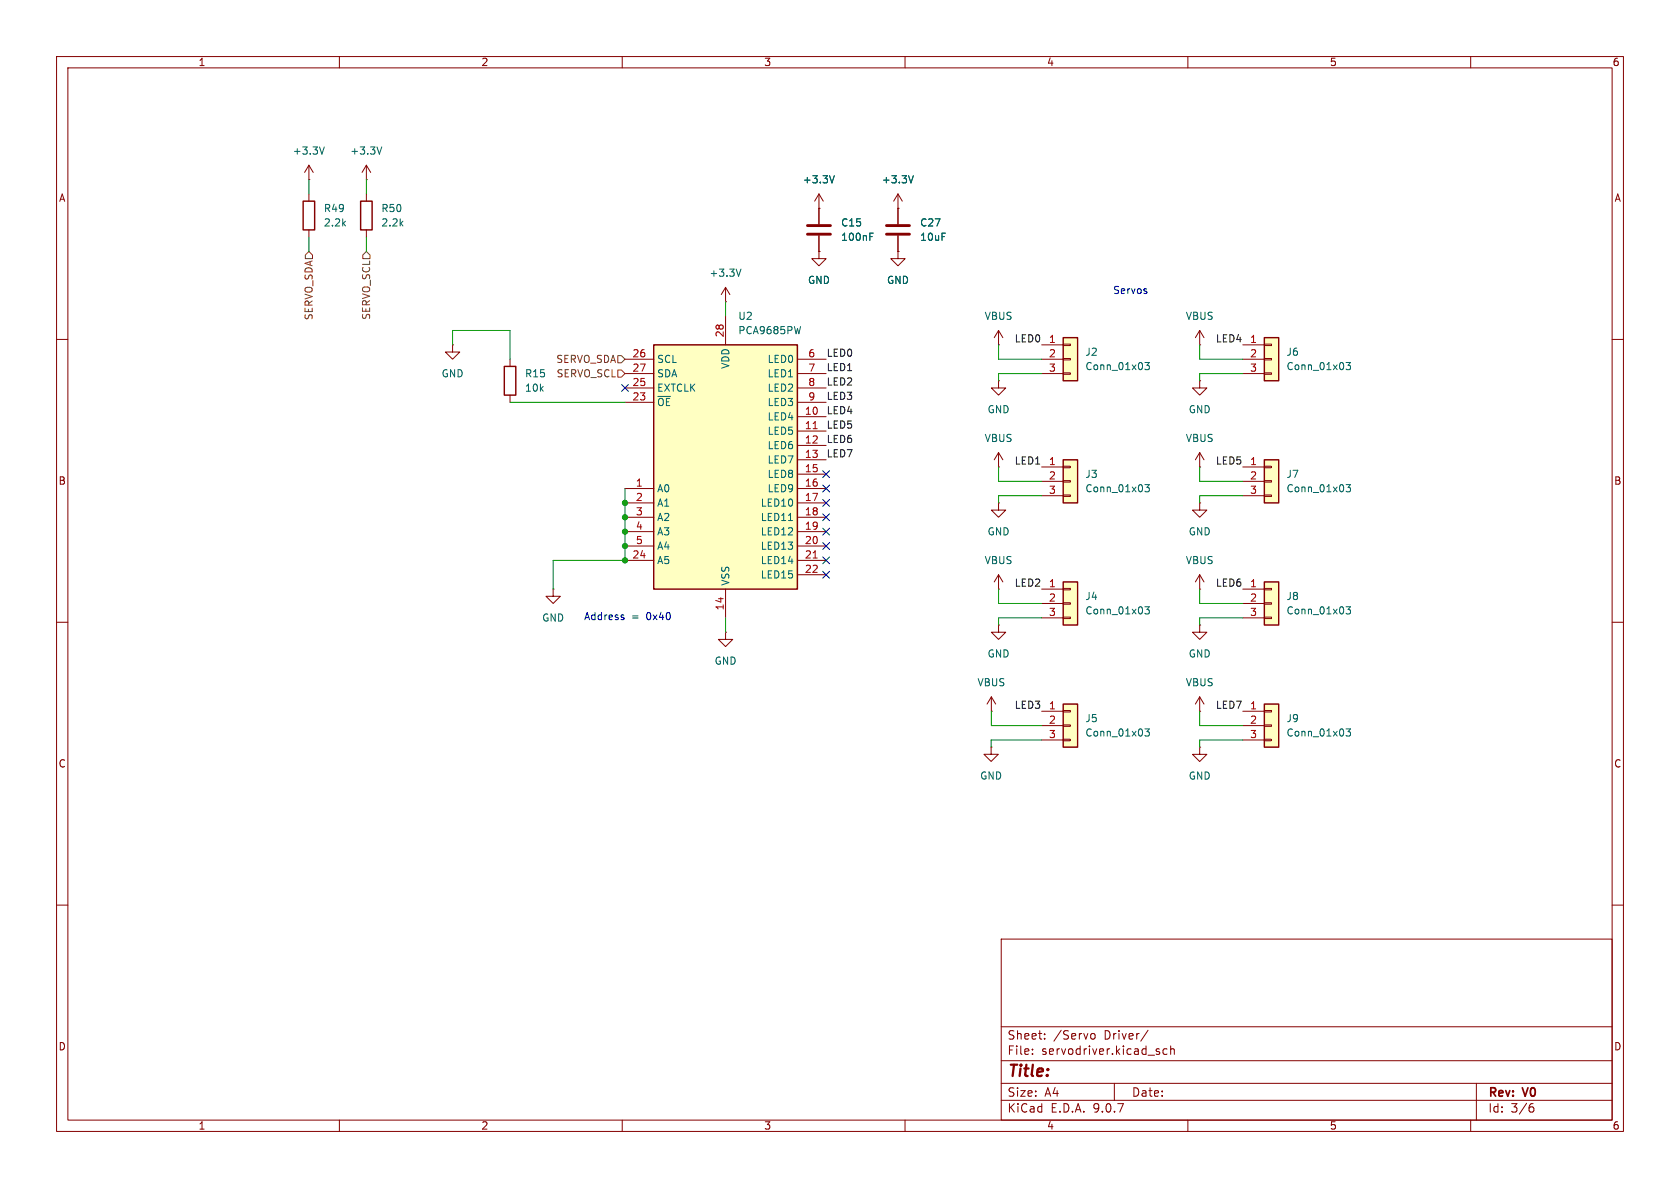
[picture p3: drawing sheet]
<svg xmlns="http://www.w3.org/2000/svg" width="297mm" height="210mm" viewBox="0 0 297 210" stroke-linecap="round" stroke-linejoin="round" font-family="sans-serif">
<g fill="none" stroke="#840000" stroke-width=".18">
<path d="M10 10h277v190h-277zM12 12h273v186h-273zM60 10v2M110 10v2M160 10v2M210 10v2M260 10v2M54.6 31.8h.1M54.6 29.2l-.8 1.3M54.6 29.2l.8 1.3M54.6 29.2v2.6M54.6 34.3v1.3"/>
<path d="M64.8 31.8h.1M64.8 29.2l-.8 1.3M64.8 29.2l.7 1.3M64.8 29.2v2.6M64.8 34.3v1.3M144.8 36.8h.1M144.8 34.3l-.8 1.3M144.8 34.3l.7 1.3M144.8 34.3v2.5M54.6 40.6v1.3M64.8 40.6v1.3M158.7 44.5v1.2h1.3l-1.3 1.3-1.2-1.3h1.2"/>
<path d="M158.7 44.5h.1M10 60h2M176.5 67.3v1.3h1.3l-1.3 1.3-1.2-1.3h1.2M176.5 67.3h.1M285 60h2M176.5 88.9v1.3h1.3l-1.3 1.2-1.2-1.2h1.2M176.5 88.9h.1M10 110h2M97.8 104.1v1.3h1.3l-1.3 1.3-1.3-1.3h1.3M97.8 104.1h.1M176.5 110.5v1.3h1.3l-1.3 1.2-1.2-1.2h1.2M176.5 110.5h.1"/>
<path d="M176.5 104.1h.1M176.5 101.6l-.7 1.3M176.5 101.6l.8 1.3M176.5 101.6v2.5M285 110h2M175.3 125.7h.1M175.3 123.2l-.8 1.3M175.3 123.2l.7 1.3M175.3 123.2v2.5M10 160h2M177 166h108v32h-108zM285 160h2"/>
<path d="M60 198v2M110 198v2M160 198v2M177 194.5h108M177 191.5h108M177 187.5h108M177 181.5h108M182.5 186.3v.1M182.5 185.5v.1M184.7 183.6v.1M184.7 182.8v.1M192.9 182.8l.4-.1 .3 .3v.4l-.1 .2-.4 .1-.2-.1"/>
<path d="M197 191.5v3M203 182.1l-1.3 2M204.8 185.9l.2 .2-.2 .3M204.8 185.4l.2 .1M206.3 185.5l-.4-.1-.3 .3v.4l.1 .2h.6M207 185.5l.2-.1 .3 .1 .1 .9M207 184.9v1.5M210 198v2M260 198v2M261 191.5v6.5M270.6 195.7h.4l.2 .3-.1 .5-.5 .1M271 195.1l-.4 .1"/>
</g>
<path d="M57.3 26l-.4 1.2M67.5 26l-.4 1.2M147.5 31.1l-.4 1.2" fill="none" stroke="#006464" stroke-width=".18"/>
<path d="M53.6 35.6h2v5h-2zM63.8 35.6h2v5h-2z" fill="none" stroke="#840000" stroke-width=".25"/>
<path d="M188 59.7h2.5v7.6h-2.5z" fill="#ffffc2"/>
<path d="M188 59.7h2.5v7.6h-2.5z" fill="none" stroke="#840000" stroke-width=".25"/>
<g fill="none" stroke="#840000" stroke-width=".18">
<path d="M176.5 58.4l-.7 1.3M176.5 58.4l.8 1.3M176.5 58.4v2.6M176.5 61h.1M184.1 61h3.9M184.1 63.5h3.9M184.1 66h3.9M188 60.8h1.2v.3h-1.2zM188 63.4h1.2v.2h-1.2zM188 65.9h1.2v.3h-1.2zM176.5 82.6h.1M176.5 80v2.6"/>
<path d="M176.5 80l-.7 1.3M176.5 80l.8 1.3M212.1 110.5v1.3h1.3l-1.3 1.2-1.3-1.2h1.3M212.1 110.5h.1M175.2 132.1v1.2h1.3l-1.3 1.3-1.3-1.3h1.3M175.2 132.1h.1M212.1 125.7h.1M212.1 132.1v1.3h1.3l-1.3 1.2-1.3-1.2h1.3M212.1 132.1h.1M212.1 123.2l-.8 1.3M212.1 123.2l.8 1.3M212.1 123.2v2.5"/>
</g>
<path d="M202.4 64.1h.8l-.4 .5 .3 .1v.5l-.2 .1-.5-.1" fill="none" stroke="#006464" stroke-width=".18"/>
<path d="M188 124.5h2.5v7.6h-2.5z" fill="#ffffc2"/>
<path d="M188 124.5h2.5v7.6h-2.5z" fill="none" stroke="#840000" stroke-width=".25"/>
<path d="M184.1 125.7h3.9M184.1 128.3h3.9M184.1 130.8h3.9M188 125.6h1.2v.3h-1.2zM188 128.1h1.2v.3h-1.2zM188 130.7h1.2v.2h-1.2z" fill="none" stroke="#840000" stroke-width=".18"/>
<path d="M202.4 128.8h.8l-.4 .5 .3 .2v.5l-.2 .1-.5-.1" fill="none" stroke="#006464" stroke-width=".18"/>
<path d="M223.5 102.9h2.6v7.6h-2.6z" fill="#ffffc2"/>
<path d="M223.5 102.9h2.6v7.6h-2.6z" fill="none" stroke="#840000" stroke-width=".25"/>
<path d="M219.7 104.1h3.8M219.7 106.7h3.8M219.7 109.2h3.8M223.5 104h1.3v.3h-1.3zM223.5 106.6h1.3v.2h-1.3zM223.5 109.1h1.3v.2h-1.3z" fill="none" stroke="#840000" stroke-width=".18"/>
<path d="M238 107.3h.7l-.4 .4 .4 .2v.5l-.2 .1-.5-.1" fill="none" stroke="#006464" stroke-width=".18"/>
<path d="M223.5 124.5h2.6v7.6h-2.6z" fill="#ffffc2"/>
<path d="M223.5 124.5h2.6v7.6h-2.6z" fill="none" stroke="#840000" stroke-width=".25"/>
<path d="M219.7 125.7h3.8M219.7 128.3h3.8M219.7 130.8h3.8M223.5 125.6h1.3v.3h-1.3zM223.5 128.1h1.3v.3h-1.3zM223.5 130.7h1.3v.2h-1.3z" fill="none" stroke="#840000" stroke-width=".18"/>
<path d="M238 128.8h.7l-.4 .5 .4 .2v.5l-.2 .1-.5-.1" fill="none" stroke="#006464" stroke-width=".18"/>
<path d="M188 102.9h2.5v7.6h-2.5z" fill="#ffffc2"/>
<path d="M89.2 64.8h2v5.1h-2zM188 102.9h2.5v7.6h-2.5z" fill="none" stroke="#840000" stroke-width=".25"/>
<g fill="none" stroke="#840000" stroke-width=".18">
<path d="M128.3 53.3h.1M128.3 50.8l-.8 1.3M128.3 50.8l.7 1.3M128.3 50.8v2.5M90.2 63.5v1.3M90.2 69.9v1.2M212.1 88.9v1.3h1.3l-1.3 1.2-1.3-1.2h1.3M212.1 88.9h.1M184.1 104.1h3.9M184.1 106.7h3.9M184.1 109.2h3.9M188 104h1.2v.3h-1.2z"/>
<path d="M188 106.6h1.2v.2h-1.2zM188 109.1h1.2v.2h-1.2z"/>
</g>
<path d="M131 47.6l-.4 1.2M202.4 107.3h.8l-.4 .4 .3 .2v.5l-.2 .1-.5-.1" fill="none" stroke="#006464" stroke-width=".18"/>
<path d="M223.5 59.7h2.6v7.6h-2.6z" fill="#ffffc2"/>
<path d="M223.5 59.7h2.6v7.6h-2.6z" fill="none" stroke="#840000" stroke-width=".25"/>
<path d="M80 61v1.2h1.3l-1.3 1.3-1.3-1.3h1.3M80 61h.1M219.7 61h3.8M219.7 63.5h3.8M219.7 66h3.8M223.5 60.8h1.3v.3h-1.3zM223.5 63.4h1.3v.2h-1.3zM223.5 65.9h1.3v.3h-1.3zM212.1 104.1h.1M212.1 101.6l-.8 1.3M212.1 101.6l.8 1.3M212.1 101.6v2.5" fill="none" stroke="#840000" stroke-width=".18"/>
<path d="M238 64.1h.7l-.4 .5 .4 .1v.5l-.2 .1-.5-.1" fill="none" stroke="#006464" stroke-width=".18"/>
<path d="M188 81.3h2.5v7.6h-2.5z" fill="#ffffc2"/>
<path d="M188 81.3h2.5v7.6h-2.5z" fill="none" stroke="#840000" stroke-width=".25"/>
<g fill="none" stroke="#840000" stroke-width=".18">
<path d="M144.8 36.8v2.8M158.7 36.8h.1M158.7 34.3l-.7 1.3M158.7 34.3l.8 1.3M158.7 34.3v2.5M144.8 41.7v2.8M212.1 67.3v1.3h1.3l-1.3 1.3-1.3-1.3h1.3M212.1 67.3h.1M184.1 82.6h3.9M184.1 85.1h3.9M184.1 87.6h3.9M188 82.4h1.2v.3h-1.2z"/>
<path d="M188 85h1.2v.2h-1.2zM188 87.5h1.2v.3h-1.2z"/>
</g>
<path d="M161.5 31.1l-.5 1.2M153.8 41.8h.4M153.8 41.2h.6M202.4 85.7h.8l-.4 .5 .3 .1v.5l-.2 .1-.5-.1" fill="none" stroke="#006464" stroke-width=".18"/>
<path d="M142.7 39.9h4.1M142.7 41.4h4.1" fill="none" stroke="#840000" stroke-width=".51"/>
<path d="M223.5 81.3h2.6v7.6h-2.6z" fill="#ffffc2"/>
<path d="M223.5 81.3h2.6v7.6h-2.6z" fill="none" stroke="#840000" stroke-width=".25"/>
<g fill="none" stroke="#840000" stroke-width=".18">
<path d="M158.7 36.8v2.8M144.8 44.5v1.2h1.2l-1.2 1.3-1.3-1.3h1.3M144.8 44.5h.1M158.7 41.7v2.8M212.1 58.4v2.6M212.1 58.4l-.8 1.3M212.1 58.4l.8 1.3M212.1 61h.1M212.1 82.6h.1M212.1 80l-.8 1.3M212.1 80l.8 1.3M212.1 80v2.6"/>
<path d="M219.7 82.6h3.8M219.7 85.1h3.8M219.7 87.6h3.8M223.5 82.4h1.3v.3h-1.3zM223.5 85h1.3v.2h-1.3zM223.5 87.5h1.3v.3h-1.3zM128.3 111.8v1.2h1.2l-1.2 1.3-1.3-1.3h1.3M128.3 111.8h.1"/>
</g>
<path d="M238 85.7h.7l-.4 .5 .4 .1v.5l-.2 .1-.5-.1" fill="none" stroke="#006464" stroke-width=".18"/>
<path d="M156.7 39.9h4.1M156.7 41.4h4.1" fill="none" stroke="#840000" stroke-width=".51"/>
<path d="M115.6 61h25.4v43.1h-25.4z" fill="#ffffc2"/>
<path d="M115.6 61h25.4v43.1h-25.4z" fill="none" stroke="#840000" stroke-width=".25"/>
<g fill="none" stroke="#840000" stroke-width=".18">
<path d="M144.8 36.8h.1M144.8 36.8v2.8M158.7 36.8h.1M158.7 36.8v2.8M128.3 55.9v5.1M144.8 44.5h.1M144.8 41.7v2.8M158.7 44.5h.1M158.7 41.7v2.8M110.5 63.5h5.1M110.5 66h5.1M110.5 68.6h5.1"/>
<path d="M110.5 71.1h5.1M141 63.5h5M141 66h5M141 68.6h5M141 71.1h5M141 73.7h5M141 76.2h5M141 78.7h5M110.5 86.4h5.1M110.5 88.9h5.1M110.5 91.4h5.1M110.5 94h5.1"/>
<path d="M110.5 96.5h5.1M110.5 99.1h5.1M141 86.4h5M141 88.9h5M141 91.4h5M141 94h5M141 96.5h5M141 99.1h5M141 81.3h5M141 83.8h5M128.3 104.1v5.1M141 101.6h5"/>
</g>
<path d="M143.8 75.8h.7M143.8 98.6h.7" fill="none" stroke="#a90000" stroke-width=".18"/>
<path d="M147.5 31.1l-.4 1.2M161.5 31.1l-.5 1.2M141.5 57.7l-.3 1.3M153.8 41.8h.4M153.8 41.2h.6M139.4 92h.7" fill="none" stroke="#006464" stroke-width=".18"/>
<path d="M54 45.1l.6-.6 .6 .6v.6h-1.2zM64.1 45.1l.7-.6 .6 .6v.6h-1.3zM109.2 65.4h.7l.6 .6-.6 .7h-.7zM109.2 62.9h.7l.6 .6-.6 .6h-.7z" fill="none" stroke="#725600" stroke-width=".18"/>
<g fill="none" stroke="#009600" stroke-width=".18">
<path d="M54.6 31.8v2.5M64.8 31.8v2.5M54.6 41.9v2.6M64.8 41.9v2.6M128.3 53.3v2.6M80 61v-2.6h10.2v5.1M90.2 71.1h20.3M176.5 61v2.5h7.6M184.1 66h-7.6v1.3M212.1 61v2.5h7.6M219.7 66h-7.6v1.3M110.5 86.4v12.7h-12.7v5"/>
<path d="M176.5 82.6v2.5h7.6M184.1 87.6h-7.6v1.3M212.1 82.6v2.5h7.6M219.7 87.6h-7.6v1.3M128.3 109.2v2.6M176.5 104.1v2.6h7.6M184.1 109.2h-7.6v1.3M212.1 104.1v2.6h7.6M219.7 109.2h-7.6v1.3M175.3 125.7v2.6h8.8M184.1 130.8h-8.9v1.3M212.1 125.7v2.6h7.6"/>
<path d="M219.7 130.8h-7.6v1.3"/>
</g>
<g fill="none" stroke="#000084" stroke-width=".18">
<path d="M109.9 68l1.2 1.2M111.1 68l-1.2 1.2M145.4 90.8l1.3 1.2M145.4 98.5l1.3 1.2M145.4 85.8l1.3 1.2M145.4 93.4l1.3 1.2M145.4 95.9l1.3 1.2M145.4 83.2l1.3 1.2M145.4 88.3l1.3 1.2M146.7 90.8l-1.3 1.2M146.7 98.5l-1.3 1.2M146.7 85.8l-1.3 1.2"/>
<path d="M146.7 93.4l-1.3 1.2M146.7 95.9l-1.3 1.2M146.7 83.2l-1.3 1.2M146.7 88.3l-1.3 1.2M145.4 101l1.3 1.2M146.7 101l-1.3 1.2"/>
</g>
<path d="M202.7 51.5v.3M110.2 109.1l.1 .2-.1 .2M110.2 108.7l.1 .1" fill="none" stroke="#0000c2" stroke-width=".18"/>
<g fill="#009600" stroke="#009600" stroke-width=".18">
<circle cx="110.5" cy="99.1" r=".46"/>
<circle cx="110.5" cy="91.4" r=".46"/>
<circle cx="110.5" cy="88.9" r=".46"/>
<circle cx="110.5" cy="94" r=".46"/>
<circle cx="110.5" cy="96.5" r=".46"/>
</g>
<text font-size="2.8" fill="#840000" x="178" y="190.9">Title:</text>
<g font-size="2.1" fill="#840000">
<text x="178" y="184">Sheet:</text>
<text x="186.2" y="184">/Servo</text>
<text x="195.2" y="184">Driver/</text>
<text x="178" y="186.7">File:</text>
<text x="184.1" y="186.7">servodriver.kicad_sch</text>
<text x="178" y="196.9">KiCad</text>
<text x="178" y="194.1">Size:</text>
<text x="184.7" y="194.1">A4</text>
<text x="185.7" y="196.9">E.D.A.</text>
<text x="193.3" y="196.9">9.0.7</text>
<text x="200" y="194.1">Date:</text>
<text x="263" y="194.3">Rev:</text>
<text x="263" y="196.9">Id:</text>
<text x="267.1" y="196.9">3/6</text>
<text x="269.4" y="194.3">V0</text>
</g>
<g font-size="1.8" fill="#840000">
<text x="35" y="11.9">1</text>
<text x="85" y="11.9">2</text>
<text x="135" y="11.9">3</text>
<text x="185" y="11.9">4</text>
<text x="235" y="11.9">5</text>
<text x="285" y="11.9">6</text>
<text x="10.3" y="35.9">A</text>
<text x="285.3" y="35.9">A</text>
<text x="10.3" y="85.9">B</text>
<text x="285.3" y="85.9">B</text>
<text x="10.3" y="135.9">C</text>
<text x="285.3" y="135.9">C</text>
<text x="10.3" y="185.9">D</text>
<text x="285.3" y="185.9">D</text>
<text x="35" y="199.9">1</text>
<text x="85" y="199.9">2</text>
<text x="135" y="199.9">3</text>
<text x="185" y="199.9">4</text>
<text x="235" y="199.9">5</text>
<text x="285" y="199.9">6</text>
</g>
<g font-size="1.8" fill="#006464">
<text x="51.7" y="27.5">+3.3V</text>
<text x="61.8" y="27.5">+3.3V</text>
<text x="141.8" y="32.6">+3.3V</text>
<text x="155.8" y="32.6">+3.3V</text>
<text x="57.2" y="40.2">2.2k</text>
<text x="57.2" y="37.7">R49</text>
<text x="67.3" y="40.2">2.2k</text>
<text x="67.3" y="37.7">R50</text>
<text x="148.6" y="40.2">C15</text>
<text x="162.6" y="40.2">C27</text>
<text x="148.6" y="42.8">100nF</text>
<text x="162.6" y="42.8">10uF</text>
<text x="125.3" y="49.1">+3.3V</text>
<text x="142.7" y="50.4">GND</text>
<text x="156.7" y="50.4">GND</text>
<text x="130.4" y="56.7">U2</text>
<text x="130.4" y="59.3">PCA9685PW</text>
<text x="174" y="56.7">VBUS</text>
<text x="209.5" y="56.7">VBUS</text>
<text x="116.1" y="64.4">SCL</text>
<text x="129.1" y="65.3" transform="rotate(-90 129.1 65.3)">VDD</text>
<text x="135.6" y="64.4">LED0</text>
<text x="191.8" y="63.1">J2</text>
<text x="191.8" y="65.6">Conn_01x03</text>
<text x="227.3" y="63.1">J6</text>
<text x="227.3" y="65.6">Conn_01x03</text>
<text x="78" y="66.9">GND</text>
<text x="92.7" y="69.4">10k</text>
<text x="92.7" y="66.9">R15</text>
<text x="116.1" y="66.9">SDA</text>
<text x="116.1" y="69.4">EXTCLK</text>
<text x="116.1" y="72">~{OE}</text>
<text x="135.6" y="66.9">LED1</text>
<text x="135.6" y="69.4">LED2</text>
<text x="135.6" y="72">LED3</text>
<text x="135.6" y="74.5">LED4</text>
<text x="135.6" y="77.1">LED5</text>
<text x="174.5" y="73.3">GND</text>
<text x="210.1" y="73.3">GND</text>
<text x="135.6" y="79.6">LED6</text>
<text x="135.6" y="82.1">LED7</text>
<text x="174" y="78.3">VBUS</text>
<text x="209.5" y="78.3">VBUS</text>
<text x="116.1" y="87.2">A0</text>
<text x="116.1" y="89.8">A1</text>
<text x="134.4" y="89.8">LED10</text>
<text x="135.6" y="84.7">LED8</text>
<text x="135.6" y="87.2">LED9</text>
<text x="191.8" y="84.7">J3</text>
<text x="191.8" y="87.2">Conn_01x03</text>
<text x="227.3" y="84.7">J7</text>
<text x="227.3" y="87.2">Conn_01x03</text>
<text x="116.1" y="92.3">A2</text>
<text x="116.1" y="94.8">A3</text>
<text x="134.4" y="92.3">LED11</text>
<text x="134.4" y="94.8">LED12</text>
<text x="174.5" y="94.8">GND</text>
<text x="210.1" y="94.8">GND</text>
<text x="116.1" y="97.4">A4</text>
<text x="116.1" y="99.9">A5</text>
<text x="134.4" y="97.4">LED13</text>
<text x="134.4" y="99.9">LED14</text>
<text x="174" y="99.9">VBUS</text>
<text x="209.5" y="99.9">VBUS</text>
<text x="129.1" y="103.6" transform="rotate(-90 129.1 103.6)">VSS</text>
<text x="134.4" y="102.5">LED15</text>
<text x="191.8" y="106.3">J4</text>
<text x="227.3" y="106.3">J8</text>
<text x="95.8" y="110.1">GND</text>
<text x="191.8" y="108.8">Conn_01x03</text>
<text x="227.3" y="108.8">Conn_01x03</text>
<text x="126.2" y="117.7">GND</text>
<text x="174.5" y="116.4">GND</text>
<text x="210.1" y="116.4">GND</text>
<text x="172.7" y="121.5">VBUS</text>
<text x="209.5" y="121.5">VBUS</text>
<text x="191.8" y="127.9">J5</text>
<text x="191.8" y="130.4">Conn_01x03</text>
<text x="227.3" y="127.9">J9</text>
<text x="227.3" y="130.4">Conn_01x03</text>
<text x="173.2" y="138">GND</text>
<text x="210.1" y="138">GND</text>
</g>
<g font-size="1.8" fill="#0000c2">
<text x="196.7" y="52.2">Servos</text>
<text x="103.2" y="109.8">Address</text>
<text x="111.6" y="109.8">=</text>
<text x="114.4" y="109.8">0x40</text>
</g>
<g font-size="1.8" fill="#725600">
<text x="55.5" y="56.7" transform="rotate(-90 55.5 56.7)">SERVO_SDA</text>
<text x="65.6" y="56.6" transform="rotate(-90 65.6 56.6)">SERVO_SCL</text>
<text x="98.2" y="64.4">SERVO_SDA</text>
<text x="98.3" y="66.9">SERVO_SCL</text>
</g>
<g font-size="1.8" fill="#a90000">
<text x="128" y="59.7" transform="rotate(-90 128 59.7)">28</text>
<text x="111.7" y="63.2">26</text>
<text x="111.7" y="65.8">27</text>
<text x="142.8" y="63.2">6</text>
<text x="142.8" y="65.8">7</text>
<text x="185.3" y="60.7">1</text>
<text x="185.3" y="63.2">2</text>
<text x="185.3" y="65.8">3</text>
<text x="220.9" y="60.7">1</text>
<text x="220.9" y="63.2">2</text>
<text x="220.9" y="65.8">3</text>
<text x="111.7" y="68.3">25</text>
<text x="111.7" y="70.9">23</text>
<text x="142.8" y="68.3">8</text>
<text x="142.8" y="70.9">9</text>
<text x="142.2" y="73.4">10</text>
<text x="142.2" y="75.9">11</text>
<text x="142.2" y="78.5">12</text>
<text x="142.2" y="81">13</text>
<text x="142.2" y="83.6">15</text>
<text x="185.3" y="82.3">1</text>
<text x="220.9" y="82.3">1</text>
<text x="112.3" y="86.1">1</text>
<text x="112.3" y="88.6">2</text>
<text x="142.2" y="86.1">16</text>
<text x="142.2" y="88.6">17</text>
<text x="185.3" y="84.8">2</text>
<text x="185.3" y="87.4">3</text>
<text x="220.9" y="84.8">2</text>
<text x="220.9" y="87.4">3</text>
<text x="112.3" y="91.2">3</text>
<text x="112.3" y="93.7">4</text>
<text x="142.2" y="91.2">18</text>
<text x="142.2" y="93.7">19</text>
<text x="111.7" y="98.8">24</text>
<text x="112.3" y="96.3">5</text>
<text x="142.2" y="96.3">20</text>
<text x="142.2" y="98.8">21</text>
<text x="142.2" y="101.3">22</text>
<text x="128" y="108" transform="rotate(-90 128 108)">14</text>
<text x="185.3" y="103.9">1</text>
<text x="185.3" y="106.4">2</text>
<text x="220.9" y="103.9">1</text>
<text x="220.9" y="106.4">2</text>
<text x="185.3" y="109">3</text>
<text x="220.9" y="109">3</text>
<text x="185.3" y="125.5">1</text>
<text x="220.9" y="125.5">1</text>
<text x="185.3" y="128">2</text>
<text x="185.3" y="130.6">3</text>
<text x="220.9" y="128">2</text>
<text x="220.9" y="130.6">3</text>
</g>
<g font-size="1.8" fill="#0f0f0f">
<text x="146" y="65.7">LED1</text>
<text x="146" y="63.2">LED0</text>
<text x="179.3" y="60.6">LED0</text>
<text x="214.9" y="60.6">LED4</text>
<text x="146" y="70.8">LED3</text>
<text x="146" y="68.2">LED2</text>
<text x="146" y="75.9">LED5</text>
<text x="146" y="73.3">LED4</text>
<text x="146" y="78.4">LED6</text>
<text x="146" y="80.9">LED7</text>
<text x="179.3" y="82.2">LED1</text>
<text x="214.9" y="82.2">LED5</text>
<text x="179.3" y="103.8">LED2</text>
<text x="214.9" y="103.8">LED6</text>
<text x="179.3" y="125.4">LED3</text>
<text x="214.9" y="125.4">LED7</text>
</g>
</svg>
